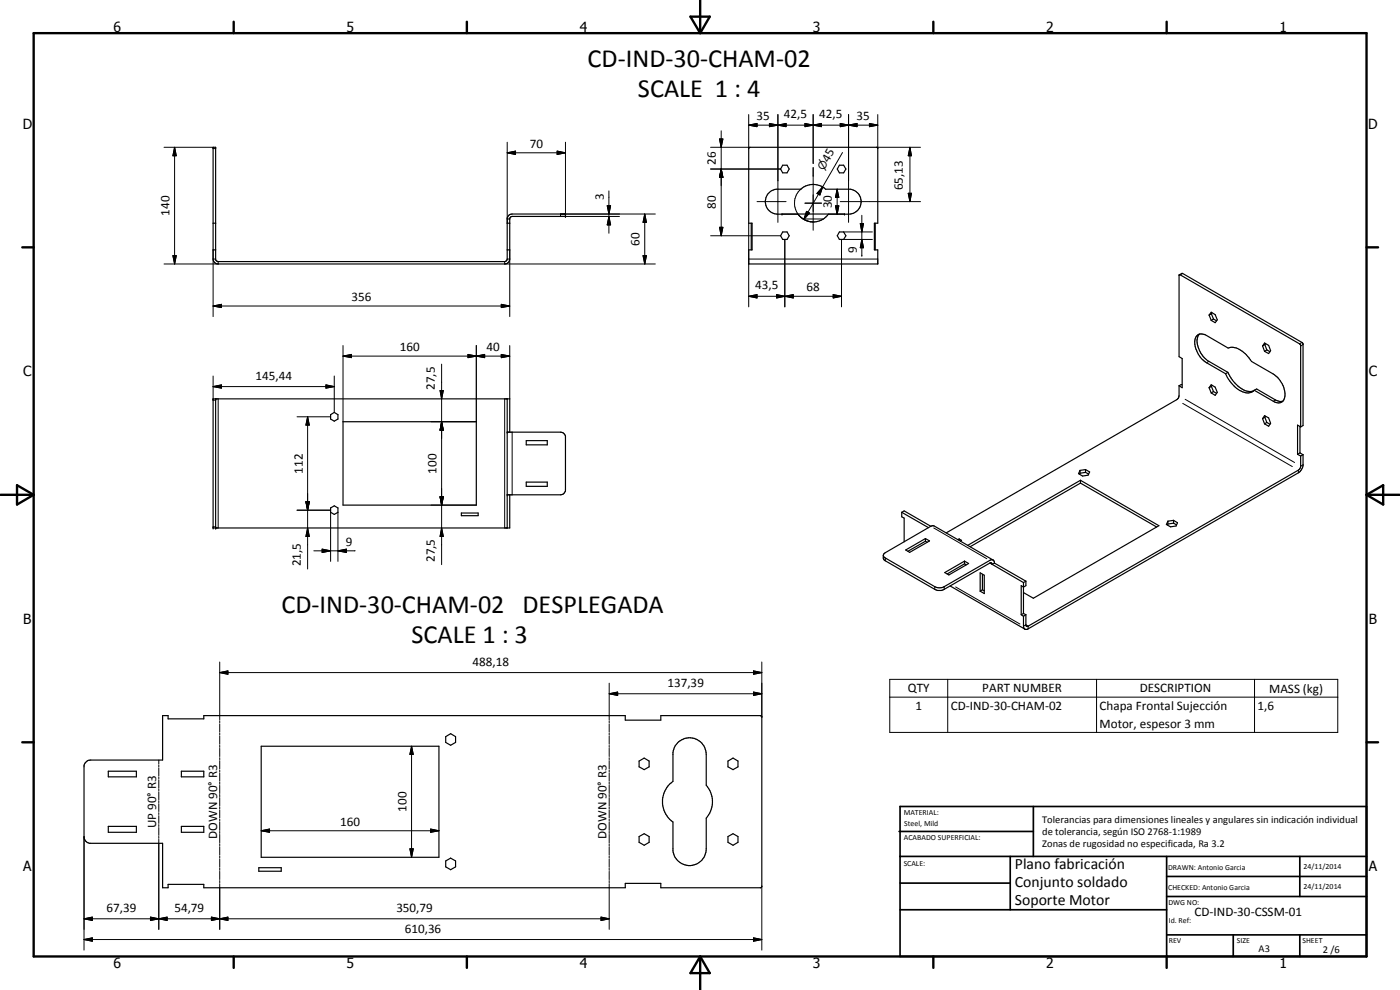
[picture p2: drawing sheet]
<svg xmlns="http://www.w3.org/2000/svg" width="420mm" height="297mm" viewBox="0 0 420 297" stroke-linecap="round" stroke-linejoin="round" font-family="sans-serif">
<g fill="none" stroke="#000" stroke-width=".35">
<path d="M64 44.2h.7v33.7l.8 .6h86l.6-.4 .1-.4v-12.3l.7-.9 .8-.3h16v.7l-16.4 .2-.3 .4v12.2l-.5 1.1-1 .4-86.6-.1-.7-.6-.2-.8zM224.7 44.4l.4-.2h38.1l.2 .2v22.6h-1v8h1v4.2h-38.7v-4.2h1v-8h-1zM230.5 58.1l1.1-.9 1.3-.4h7.5a5.5 5.5 0 0 1 7.4 0h7.4a3.8 3.8 0 0 1 3.2 4 3.8 3.8 0 0 1-3.7 3.5h-6.1a5.6 5.6 0 0 1-9.1 0h-6a3.8 3.8 0 0 1-3.5-2.2 3.8 3.8 0 0 1 .5-4zM234.9 49.6h1.3l.6 1.1-.6 1.2h-1.3l-.6-1.2zM251.9 49.6h1.3l.7 1.1-.7 1.2h-1.3l-.6-1.2zM64 67h.7M64 75h.7M152.2 65.7h.8M152.2 67h.8M152.2 75h.8M225.5 67v8M234.7 64.3h18.7"/>
<path d="M234.9 69.6h1.3l.6 1.1-.6 1.1h-1.3l-.6-1.1zM251.9 69.6h1.3l.7 1.1-.7 1.1h-1.3l-.6-1.1zM262.7 67v8M353.9 82.5v24.5l.9 .6v8.7l-.9-.6M353.9 82.5l36.2 20.8 .2 .3v24.5M353.9 82.5l1-.5 36 20.8 .2 .4v24.5l-.8 .4M362.9 94.5l.6-.8 1.2 .7 .6 1.6-.6 .8-1.2-.7M362.9 94.5l.6 1.6M363.5 94.1l-.6 .4M363.5 94.1l.7 1.6M363.8 93.9l-.3 .2M364.2 95.7l.9 .6"/>
<path d="M364.2 95.7l-.7 .4M64.7 119.7v38.7M152.2 119.7v38.7M353.9 115.7v3l-.3 .8-.5 .4-69.1 40M354.8 115.5l-.3-.1-.6 .3M359.9 100.2l1.8 .3 6.9 3.9a4.8 4.8 0 0 1 5.1 1.7l1.9 2.4 6.5 3.7a6.9 6.9 0 0 1 3.2 7.8 2.07 2.07 0 0 1-3.2 .4l-5.7-3.3M359.9 100.2a5.1 5.1 0 0 0 .5 5.8l2 2.2 6.1 3.5M359.9 100.2a3.1 3.1 0 0 0-1.1 4.2 7.9 7.9 0 0 0 3.3 4.4l5.7 3.3M362.9 116.3l.6-.9 1.2 .8 .6 1.5-.6 .9-1.2-.7M362.9 116.3l.6 1.6M363.5 115.9l-.6 .4M363.5 115.9l.7 1.6"/>
<path d="M363.8 115.6l-.3 .3M364.2 117.5l.9 .5M364.2 117.5l-.7 .4M367.8 112.1a8.5 8.5 0 0 0 6.9 5.8l.8-.2 .9-.6M368.5 111.7l-.7 .4M368.5 111.7a9.1 9.1 0 0 0 6.5 5.8l1.2-.2M376.4 117.1l.7-.4 5.7 3.3 1.2 .4h1M378.9 103.8l.6-.9 1.2 .7 .6 1.6-.6 .9-1.2-.7M378.9 103.8l.6 1.6M379.6 103.4l-.7 .4M379.6 103.4l.6 1.6M379.8 103.1l-.2 .3"/>
<path d="M380.2 105l1 .5M380.2 105l-.7 .4M99.2 124.4l1.1-.7 1.1 .7v1.3l-1.1 .7-1.1-.7zM102.9 126.5h40v25.1h-40zM152.2 129.7h16l.9 .2 .6 1v16.3l-.4 .8-1.1 .5h-16M153 129.7v-10h-89v38.7h89v-9.9M157.9 132.2h6.3v1.3h-6.3zM378.9 125.6l.6-.9 1.2 .7 .6 1.6-.6 .9-1.2-.7M378.9 125.6l.6 1.6M379.6 125.2l-.7 .4M379.6 125.2l.6 1.5M379.8 124.9l-.2 .3"/>
<path d="M380.2 126.7l1 .6M380.2 126.7l-.7 .5M389.4 136.3l.9 .5M390.1 128v7.9M390.1 135.9l-.7 .4M390.1 135.9l1 .5M390.3 128.1l-.9-.5v8.7M390.3 136.8v3.2l-.6 1.1-81.3 46.9h-.3l-.2-.4v-3.2M391.1 136.4l-.8 .4M391.1 136.4v3.3a3.3 3.3 0 0 1-1.4 2.2l-81.4 46.9h-.6l-.5-.4v-3.5M99.2 152.4l1.1-.6 1.1 .6v1.3l-1.1 .6-1.1-.6zM138.5 153.9h5v.8h-5z"/>
<path d="M157.9 144.7h6.3v1.2h-6.3zM270.6 153.7l.7-.4 8 4.6M270.6 153.7l8.1 4.6M270.6 153.7v1.4l.7 .3v7.2M279.3 157.9l-13.6 7.9a.84 .84 0 0 0-.6 .8 .84 .84 0 0 0 .6 .8l14.8 8.6a3.1 3.1 0 0 0 2.9 0l13.6-7.9a.84 .84 0 0 1 1-.1 .84 .84 0 0 1 .4 1M279.3 157.9l1.1-.1 17.6 10.2M324.1 142l-.1 .3M324.1 141.1v.9M324.3 144.9l-33.1 19.1M324.3 144.9l22.8 13.2M324.3 144.1v.8M324.3 144.1l-33.9 19.5"/>
<path d="M324.3 144.1l23.5 13.6-37.7 21.8-2.9-1.7M325.8 140.9l1.2 .7-.5 1-1.6 .2-1.2-.7 .4-1M325.8 141.7l-1.7 .3M325.8 140.9v.8M325.8 140.9l-1.7 .2M325.8 141.7l.9 .5M350.5 157.2l-.2 .3M350.5 156.4v.8M352.2 156.1l1.2 .7-.4 1-1.7 .3-1.3-.7 .5-1M352.2 157l-1.7 .2M352.2 156.1v.9M352.2 156.1l-1.7 .3"/>
<path d="M352.2 157l.9 .5M265.1 166.6v1l.4 .5 15 8.7a2.78 2.78 0 0 0 2.9 0l13.6-7.8 .5-.1 .3 .4M271.8 165l5.9-3.4 1.3 .7-6 3.4zM277.7 162.4l.5 .3M277.7 162.4l-5.2 3M277.7 161.6v.8M283.5 171.8l6-3.4 1.2 .7-5.9 3.4zM285.1 175.8l22.5 13M287.9 161.7l.7 .4-.4 .2M287.9 161.7v.4M287.9 161.7l-.4 .2M289.5 169.2l-5.2 3"/>
<path d="M289.5 169.2l.5 .3M289.5 168.4v.8M294.2 171.9l1.2 .7v5.5l-1.2-.7zM294.8 177l.6 .3M294.8 177l-.6 .4M294.8 172.3v4.7M297.8 169.3l9.4 5.5M298.4 169l-.6 .3M298.4 169l9.5 5.4M307.2 174.8v9.3M307.9 174.4l-.7 .4M307.9 174.4v1.3l-.7 .4-.7-.4v8.7"/>
<path d="M306.5 184.4l.7 .5M307.2 184.1l-.7 .3M307.2 184.1l.7 .3M307.9 184.4l-.7 .5M25.7 228.8l.8-.7 .7-.1h21.6v-13.3h1.6v1h10.8v-1h126.5v1.4h10.6v-1.4h29.9l.4 .4v50.9l-.3 .4h-30v-1.4h-10.6v1.4h-126.5v-1.1h-10.8v1.1h-1.6v-13.4h-21.9l-.7-.2-.7-.8-.3-.6v-21.7zM32.5 231.4h8.4v1.7h-8.4zM54.4 231.4h6.8v1.7h-6.8zM78.4 223.9h53.3v33.3h-53.3zM133.8 221l1.4-.9 1.5 .9v1.8l-1.5 .8-1.4-.8zM191.8 228.3l1.5-.8 1.5 .8v1.8l-1.5 .8-1.5-.8zM203.3 222.9a5 5 0 0 1 5.5-1.2 5 5 0 0 1 3.2 4.7v9.2a7.5 7.5 0 0 1 0 9.9v9.2a5 5 0 0 1-4.8 5 5 5 0 0 1-5.2-4.4v-8.7a7.5 7.5 0 0 1 0-12.2v-8.6a4.9 4.9 0 0 1 1.3-2.9zM218.5 228.3l1.5-.8 1.5 .8v1.8l-1.5 .8-1.5-.8z"/>
<path d="M32.5 247.9h8.4v1.8h-8.4zM54.4 247.9h6.8v1.8h-6.8zM133.8 258.3l1.4-.8 1.5 .8v1.8l-1.5 .8-1.4-.8zM191.8 251l1.5-.9 1.5 .9v1.7l-1.5 .9-1.5-.9zM218.5 251l1.5-.9 1.5 .9v1.7l-1.5 .9-1.5-.9zM77.7 260.3h6.7v1.1h-6.7z"/>
</g>
<g fill="none" stroke="#000" stroke-width=".3">
<path d="M216.4 39.2v31.5M224.7 37.5l2.5-.5v1zM224.7 34.4v10.2M224.7 37.5h38.7M230.9 37l2.6 .5-2.6 .5zM233.5 37.5l2.4-.5v1zM233.5 34.4v32.3M241.6 37l2.4 .5-2.4 .5zM244 37.5l2.5-.5v1zM244 34.4v14.7M252.2 37l2.5 .5-2.5 .5zM254.7 37.5l2.5-.5v1z"/>
<path d="M254.7 34.4v32.3M260.9 37l2.5 .5-2.5 .5zM263.4 34.4v10.2M49.2 44.2h14.8M52.4 44.2l.5 2.5h-1zM52.4 44.2v35M64 44.6h.7M152.2 45.8l2.5-.5v1.1zM152.2 45.8h17.5M152.2 42.7v24.3M167.2 45.3l2.5 .5-2.5 .6zM169.7 42.7v21.5"/>
<path d="M182.7 57.3v12.7M213.3 44.2h11.8M213.3 50.7h21M215.9 41.7h1l-.5 2.5zM216.4 50.7l.5 2.5h-1zM240.4 56.8a5.6 5.6 0 0 0 .8 9M244 50.3v18.8M246.9 56.1l-.8 2.4-.9-.5zM246.9 56.1l-5.7 9.7M251.2 56.8l.5 2.4h-1zM251.2 56.8v7.5M252.8 45.8l-5.9 10.3"/>
<path d="M263 44.2h13.3M272.6 58h.9l-.4 2.5zM273.1 44.2l.4 2.5h-.9zM273.1 44.2v16.3M51.9 76.7h1l-.5 2.5zM64 77.7h.7M64 75v20M65.5 78.5v.7h-16.3M151.5 78.5v.7h45.2M152.2 77.7h.8M153 75v20M182.2 61.7h1l-.5 2.5z"/>
<path d="M182.7 64.9l.5 2.6h-1zM193 76.7h1l-.5 2.5zM193.5 64.2l.5 2.5h-1zM193.5 64.2v15M196.7 64.2h-28.5v.7h17.7M213.3 70.7h21M215.9 68.2h1l-.5 2.5zM224.7 77.7h38.7M224.7 67v25.1M227.2 60.5h8.7M235.5 71.8v20.3M241 65.7h6.1"/>
<path d="M241.2 65.8l1.7 .7 1.1 .1M241.6 61h4.9M242.1 63.4l.8 .5-1.7 1.9zM244.2 66.6h.1M250.7 61.8h1l-.5 2.5zM252.2 60.5h24.1M252.5 71.8v20.3M253.2 69.6h8.6M253.2 71.8h8.6M258.2 67.1h1l-.6 2.5zM258.6 71.8l.6 2.5h-1zM258.6 64.6v12.2"/>
<path d="M64 91.8l2.5-.5v1zM64 91.8h89M150.4 91.3l2.6 .5-2.6 .5zM224.7 88.9l2.5-.5v1zM224.7 88.9h27.8M233.1 88.4l2.4 .5-2.4 .5zM235.5 88.9l2.6-.5v1zM250.1 88.4l2.4 .5-2.4 .5zM354.9 82.1l-.7 .4M64 116l2.5-.5v1zM64 112.8v7.3h.7M64 116h36.3"/>
<path d="M65.5 119.7v38.7M97.8 115.5l2.5 .5-2.5 .5zM100.3 112.8v10.9M102.9 106.8l2.6-.5v1zM102.9 106.8h50.1M102.9 103.7v22.8M132.1 117.2h.9l-.5 2.5zM132.5 109.3v60.1M140.5 106.3l2.4 .5-2.4 .5zM142.9 106.8l2.5-.5v1zM142.9 103.7v22.8h-13.5M150.4 106.3l2.6 .5-2.6 .5z"/>
<path d="M151.5 119.7v38.7M153 103.7v16M355.7 119.8l32.8 19M362.7 108.5l-.6 .3M390.7 102.8l-.7 .3M391.1 103.4l-.7 .4M89.1 125.1h10.1M92.3 125.1l.5 2.5h-1zM92.3 125.1v45.6M132.5 126.5l.5 2.6h-.9zM153.7 129.7v18.8M355 121l32.8 19"/>
<path d="M382.8 120l-.6 .4M391.1 139.4l-.7 .4M64 158.1h.7M89.1 153.1h10.1M91.8 150.5h1l-.5 2.6zM92.3 158.4l.5 2.6h-1zM99.2 153.7v14.7M101.4 153.7v14.7M129.4 151.6h13.5M132.1 149.1h.9l-.5 2.5zM132.5 158.4l.5 2.6h-.9zM280.2 158.4l16 9.2"/>
<path d="M389.7 141.1v.7M94.2 165.3h12.4M96.7 164.8l2.5 .5-2.5 .5zM101.4 165.3l2.6-.5v1zM265.7 167.5v.7M280.5 176.1v.7M283.4 176.1v.7M286.8 176.1l19.3 11.1M297.1 169l.6 .3M65.9 198.6v17.3M228.6 198.6v16.6M307.8 187.5l-.6 .3"/>
<path d="M307.9 187.5l.7 .3M308.6 187.9v.7M65.9 201.8l2.5-.5v1zM65.9 216.2v.6M65.9 217.2v2.4M65.9 219.9v.7M65.9 201.8h162.7M182.8 208.2l2.6-.6v1.1zM182.8 205v10.9M182.8 216.2v.6M182.8 217.2v2.4M182.8 219.9v.7"/>
<path d="M182.8 208.2h45.8M226.1 207.6l2.5 .6-2.5 .5zM226.1 201.3l2.5 .5-2.5 .5zM267 203.8h134.5v16h-134.5zM267 209.2h134.5M284.4 203.8v16M329.1 203.8v16M376.5 203.8v16M47.7 228v1.2M47.7 229.5v.6M47.7 230.4v2.4M47.7 233.1v.6"/>
<path d="M47.7 234v2.4M47.7 236.6v.7M47.7 237.6v2.3M65.9 220.9v2.4M65.9 223.6v.6M65.9 224.5v2.5M65.9 227.3v.6M65.9 228.2v2.5M65.9 231v.6M65.9 231.9v2.5M65.9 234.7v.6M65.9 235.6v2.5"/>
<path d="M65.9 238.4v.6M65.9 239.3v2.5M123.5 223.9l.5 2.5h-1zM123.5 223.9v33.3M182.8 220.9v2.4M182.8 223.6v.6M182.8 224.5v2.5M182.8 227.3v.6M182.8 228.2v2.5M182.8 231v.6M182.8 231.9v2.5M182.8 234.7v.6"/>
<path d="M182.8 235.6v2.5M182.8 238.4v.6M182.8 239.3v2.5M25.2 251v34.1M47.7 240.2v.6M47.7 241.1v2.4M47.7 243.8v.6M47.7 244.7v2.4M47.7 247.4v.6M47.7 248.3v2.4M47.7 251v.5M47.7 251.8v27"/>
<path d="M65.9 242.1v.6M65.9 243v2.4M65.9 245.8v.6M65.9 246.7v2.5M65.9 249.5v.6M65.9 250.4v2.5M65.9 253.2v.5M65.9 254v2.5M65.9 256.8v.7M65.9 257.8v2.4M78.4 249.3l2.5-.5v.9zM78.4 249.3h53.3"/>
<path d="M123 254.7h1l-.5 2.5zM129.2 248.8l2.5 .5-2.5 .4zM182.8 242.1v.6M182.8 243v2.4M182.8 245.8v.6M182.8 246.7v2.5M182.8 249.5v.6M182.8 250.4v2.5M182.8 253.2v.5M182.8 254v2.5M182.8 256.8v.7M182.8 257.8v2.4"/>
<path d="M25.2 275.7l2.5-.5v1zM25.2 275.7h157.6M45.2 275.2l2.5 .5-2.5 .5zM45.2 275.2l5 1v-1l-5 1zM47.7 275.7l2.5-.5v1zM63.4 275.2l2.5 .5-2.5 .5zM65.9 275.7l2.5-.5v1zM65.9 260.5v.7M65.9 261.5v2.4M65.9 264.2v.6M65.9 265.1v13.7M180.4 275.2l2.4 .5-2.4 .5z"/>
<path d="M182.8 260.5v.7M182.8 261.5v2.4M182.8 264.2v.6M182.8 265.1v13.7M228.6 265.9v19.2M25.2 281.9l2.5-.5v1zM25.2 281.9h203.4M226.1 281.4l2.5 .5-2.5 .5z"/>
</g>
<g fill="#000">
<circle cx="169.7" cy="64.9" r=".18"/>
<circle cx="169.7" cy="64.2" r=".18"/>
<circle cx="234.7" cy="64.2" r=".18"/>
<circle cx="253.4" cy="64.2" r=".18"/>
<circle cx="64.7" cy="119.7" r=".18"/>
<circle cx="152.2" cy="129.7" r=".18"/>
<circle cx="64" cy="158.4" r=".18"/>
<circle cx="64.7" cy="158.4" r=".18"/>
<circle cx="152.2" cy="148.5" r=".18"/>
</g>
<g fill="none" stroke="#000" stroke-width=".71">
<path d="M10.1 9.9h400v277.1h-400zM70.1 6.5v3.4M140.1 6.5v3.4M207.2 5h5.8l-2.9 4.9zM210.1 0v9.9M280.1 6.5v3.4M350.1 6.5v3.4M6.7 74.2h3.4M410.1 74.2h3.5M.1 148.5h10M5.1 145.6l5 2.9-5 2.9zM410.1 148.5h10"/>
<path d="M410.1 148.5l5-2.9v5.8zM6.7 222.7h3.4M410.1 222.7h3.5M70.1 287v3.4M140.1 287v3.4M210.1 287v10M210.1 287l2.9 5h-5.8zM280.1 287v3.4M350.1 287v3.4"/>
</g>
<g fill="none" stroke="#000" stroke-width=".51">
<path d="M269.8 249.5h40.3M270.1 242h140v45h-140zM270.1 257h140M303.2 257v16M310.1 242v15M350.1 257v30M390.1 257v12M270.1 265h33.1M270.1 273h80M350.1 269h60M350.1 263h60M350.1 280.5h60"/>
<path d="M370.1 280.5v6.5M390.1 280.5v6.5"/>
</g>
<g fill="#000">
<path d="M224.7 37.5l2.5-.5v1zM230.9 37l2.6 .5-2.6 .5zM233.5 37.5l2.4-.5v1zM241.6 37l2.4 .5-2.4 .5zM244 37.5l2.5-.5v1zM252.2 37l2.5 .5-2.5 .5zM254.7 37.5l2.5-.5v1zM260.9 37l2.5 .5-2.5 .5zM52.4 44.2l.5 2.5h-1zM152.2 45.8l2.5-.5v1.1zM167.2 45.3l2.5 .5-2.5 .6zM215.9 41.7h1l-.5 2.5z"/>
<path d="M216.4 50.7l.5 2.5h-1zM246.9 56.1l-.8 2.4-.9-.5zM251.2 56.8l.5 2.4h-1zM272.6 58h.9l-.4 2.5zM273.1 44.2l.4 2.5h-.9zM51.9 76.7h1l-.5 2.5zM182.2 61.7h1l-.5 2.5zM182.7 64.9l.5 2.6h-1zM193 76.7h1l-.5 2.5zM193.5 64.2l.5 2.5h-1zM215.9 68.2h1l-.5 2.5zM242.1 63.4l.8 .5-1.7 1.9z"/>
<path d="M250.7 61.8h1l-.5 2.5zM258.2 67.1h1l-.6 2.5zM258.6 71.8l.6 2.5h-1zM64 91.8l2.5-.5v1zM150.4 91.3l2.6 .5-2.6 .5zM224.7 88.9l2.5-.5v1zM233.1 88.4l2.4 .5-2.4 .5zM235.5 88.9l2.6-.5v1zM250.1 88.4l2.4 .5-2.4 .5zM64 116l2.5-.5v1zM97.8 115.5l2.5 .5-2.5 .5zM102.9 106.8l2.6-.5v1z"/>
<path d="M132.1 117.2h.9l-.5 2.5zM140.5 106.3l2.4 .5-2.4 .5zM142.9 106.8l2.5-.5v1zM150.4 106.3l2.6 .5-2.6 .5zM92.3 125.1l.5 2.5h-1zM132.5 126.5l.5 2.6h-.9zM91.8 150.5h1l-.5 2.6zM132.1 149.1h.9l-.5 2.5zM92.3 158.4l.5 2.6h-1zM96.7 164.8l2.5 .5-2.5 .5zM101.4 165.3l2.6-.5v1zM132.5 158.4l.5 2.6h-.9z"/>
<path d="M65.9 201.8l2.5-.5v1zM182.8 208.2l2.6-.6v1.1zM226.1 207.6l2.5 .6-2.5 .5zM226.1 201.3l2.5 .5-2.5 .5zM123.5 223.9l.5 2.5h-1zM78.4 249.3l2.5-.5v.9zM123 254.7h1l-.5 2.5zM129.2 248.8l2.5 .5-2.5 .4zM25.2 275.7l2.5-.5v1zM45.2 275.2l2.5 .5-2.5 .5zM47.7 275.7l2.5-.5v1zM63.4 275.2l2.5 .5-2.5 .5z"/>
<path d="M65.9 275.7l2.5-.5v1zM180.4 275.2l2.4 .5-2.4 .5zM25.2 281.9l2.5-.5v1zM226.1 281.4l2.5 .5-2.5 .5z"/>
</g>
<g font-size="7.9">
<text x="176.3" y="20">CD-IND-30-CHAM-02</text>
<text x="191.5" y="29">SCALE 1 : 4</text>
<text x="84.4" y="183.9">CD-IND-30-CHAM-02 DESPLEGADA</text>
<text x="123.5" y="192.9">SCALE 1 : 3</text>
</g>
<g font-size="4.7">
<text x="304.6" y="260.8">Plano fabricación</text>
<text x="304.6" y="266.2">Conjunto soldado</text>
<text x="304.6" y="271.6">Soporte Motor</text>
</g>
<g font-size="4.2">
<text x="34" y="9.6">6</text>
<text x="104" y="9.6">5</text>
<text x="174" y="9.6">4</text>
<text x="244" y="9.6">3</text>
<text x="314" y="9.6">2</text>
<text x="384" y="9.6">1</text>
<text x="6.8" y="38.7">D</text>
<text x="410.6" y="38.7">D</text>
<text x="7" y="112.9">C</text>
<text x="410.8" y="112.9">C</text>
<text x="7" y="187.1">B</text>
<text x="410.8" y="187.1">B</text>
<text x="7" y="261.4">A</text>
<text x="410.8" y="261.4">A</text>
<text x="34" y="290.4">6</text>
<text x="104" y="290.4">5</text>
<text x="174" y="290.4">4</text>
<text x="244" y="290.4">3</text>
<text x="314" y="290.4">2</text>
<text x="384" y="290.4">1</text>
</g>
<g font-size="3.9">
<text x="235.3" y="35.5">42,5</text>
<text x="245.9" y="35.5">42,5</text>
<text x="227.1" y="36">35</text>
<text x="257" y="36">35</text>
<text x="159" y="44.3">70</text>
<text x="214.9" y="49.5" transform="rotate(-90 214.9 49.5)">26</text>
<text x="248.6" y="48.9" transform="rotate(-60 248.6 48.9)">45</text>
<text x="271" y="57.1" transform="rotate(-90 271 57.1)">65,13</text>
<text x="50.9" y="64.7" transform="rotate(-90 50.9 64.7)">140</text>
<text x="181.2" y="60.1" transform="rotate(-90 181.2 60.1)">3</text>
<text x="214.9" y="62.7" transform="rotate(-90 214.9 62.7)">80</text>
<text x="249.7" y="62.5" transform="rotate(-90 249.7 62.5)">30</text>
<text x="192" y="73.7" transform="rotate(-90 192 73.7)">60</text>
<text x="257.1" y="75.9" transform="rotate(-90 257.1 75.9)">9</text>
<text x="226.6" y="86.8">43,5</text>
<text x="242.1" y="87.4">68</text>
<text x="105.5" y="90.3">356</text>
<text x="120" y="105.3">160</text>
<text x="146" y="105.3">40</text>
<text x="76.7" y="113.9">145,44</text>
<text x="130.5" y="117.1" transform="rotate(-90 130.5 117.1)">27,5</text>
<text x="90.8" y="142.1" transform="rotate(-90 90.8 142.1)">112</text>
<text x="131" y="142.1" transform="rotate(-90 131 142.1)">100</text>
<text x="103.8" y="163.7">9</text>
<text x="90.3" y="170" transform="rotate(-90 90.3 170)">21,5</text>
<text x="130.5" y="168.7" transform="rotate(-90 130.5 168.7)">27,5</text>
<text x="141.8" y="199.7">488,18</text>
<text x="200.3" y="206.1">137,39</text>
<text x="272.5" y="207.8">QTY</text>
<text x="294.8" y="207.8">PART NUMBER</text>
<text x="342" y="207.8">DESCRIPTION</text>
<text x="380.9" y="207.9">MASS (kg)</text>
<text x="274.8" y="213.1">1</text>
<text x="285.4" y="213.1">CD-IND-30-CHAM-02</text>
<text x="330" y="213.1">Chapa Frontal Sujección</text>
<text x="377.4" y="213.1">1,6</text>
<text x="330" y="218.5">Motor, espesor 3 mm</text>
<text x="122" y="243.5" transform="rotate(-90 122 243.5)">100</text>
<text x="46.9" y="248.5" transform="rotate(-90 46.9 248.5)">UP 90° R3</text>
<text x="65.1" y="251.7" transform="rotate(-90 65.1 251.7)">DOWN 90° R3</text>
<text x="102.1" y="247.7">160</text>
<text x="182.1" y="251.7" transform="rotate(-90 182.1 251.7)">DOWN 90° R3</text>
<text x="32" y="273.6">67,39</text>
<text x="52.4" y="273.6">54,79</text>
<text x="118.9" y="273.6">350,79</text>
<text x="358.5" y="275">CD-IND-30-CSSM-01</text>
<text x="121.5" y="279.8">610,36</text>
</g>
<text font-size="3.3" x="247.2" y="51.3" transform="rotate(-60 247.2 51.3)">⌀</text>
<g font-size="3.1">
<text x="312.7" y="246.8">Tolerancias para dimensiones lineales y angulares sin indicación individual</text>
<text x="312.7" y="250.4">de tolerancia, según ISO 2768-1:1989</text>
<text x="312.7" y="254">Zonas de rugosidad no especificada, Ra 3.2</text>
<text x="377.7" y="285.6">A3</text>
<text x="397" y="285.9">2 /6</text>
</g>
<g font-size="2.4">
<text x="271.2" y="244.4">MATERIAL:</text>
<text x="271.3" y="252">ACABADO SUPERFICIAL:</text>
<text x="271.4" y="247.9">Steel, Mild</text>
<text x="271.2" y="259.7">SCALE:</text>
<text x="350.6" y="260.9">DRAWN: Antonio Garcia</text>
<text x="391.2" y="260.6">24/11/2014</text>
<text x="350.6" y="267">CHECKED: Antonio Garcia</text>
<text x="391.2" y="266.7">24/11/2014</text>
<text x="350.6" y="271.4">DWG NO:</text>
<text x="350.8" y="276.9">Id. Ref:</text>
<text x="350.8" y="282.8">REV</text>
<text x="371.2" y="282.9">SIZE</text>
<text x="390.9" y="282.9">SHEET</text>
</g>
</svg>
